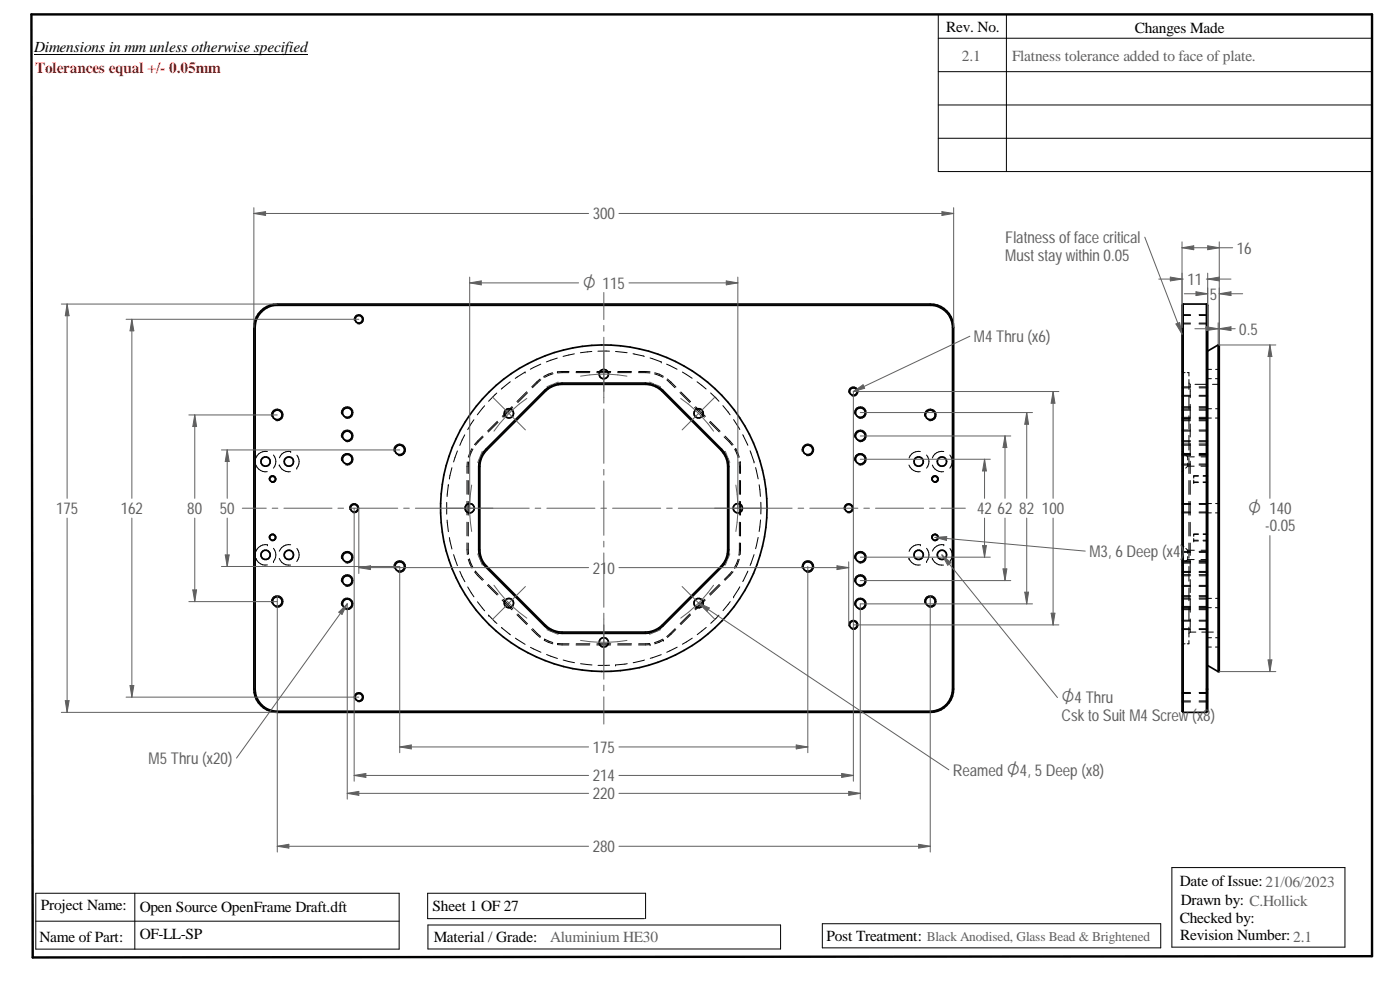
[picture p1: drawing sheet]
<svg xmlns="http://www.w3.org/2000/svg" width="420mm" height="297mm" viewBox="0 0 420 297" stroke-linecap="round" stroke-linejoin="round" font-family="sans-serif">
<path d="M9.4 4.3h402.4v282.6l-402 .4z" fill="none" stroke="#000" stroke-width=".72"/>
<g fill="none" stroke="#000" stroke-width=".3">
<path d="M10.2 16.4h82.2M281.6 11.5h130.2M281.6 4.3v47.2h130.2M302 4.3v47.2M281.6 21.5h130.2M281.6 31.5h130.2M281.6 41.5h130.2M106.3 96.1a1.4 1.4 0 0 1 1.3-1.7 1.4 1.4 0 0 1 1.5 1.5 1.4 1.4 0 0 1-1.8 1.3M354.7 94.4h2.6M354.7 97.2h2.6M354.7 96.9h2.6M354.7 94.7h2.6"/>
<path d="M359.9 94.4h2.5M359.9 97.2h2.5M359.9 96.9h2.5M359.9 94.7h2.5M149.1 117.9l-2.5 2.5M153.2 114.6l-2.8 2.2M157.6 111.6l-3 1.9M157.6 111.6h.1M158.1 117.6l-3 2.9M158.3 117.9l-2.9 2.9M162 113.7l-2.4 2.4M162.3 114l-2.5 2.3"/>
<path d="M162.3 109.3l-3.1 1.5M163.3 112.9h.1M165.8 111.8l-2.5 1.1M166 112.1l-2.5 1.1M167.2 107.4l-3.2 1.2M167.3 111.5h.1M170.7 111.8l-3.3 .1M170.8 111.5h-3.5M172.4 106.2l-3.4 .7M172.9 111.8h4.1M172.9 111.5h4.1M177.6 105.5l-3.4 .3"/>
<path d="M179.1 111.8h4.1M179.1 111.5h4.2M179.4 105.4h3.5M184.7 105.5l3.5 .3M185.4 111.8h4.1M185.4 111.5h4.1M190 106.1l3.4 .8M191.6 111.8l3.5 .1M191.7 111.5h3.4M195.1 107.4l3.3 1.2M196.5 112.2l2.5 1M196.5 111.8l2.6 1.1"/>
<path d="M198.4 108.6h.1M200.1 109.3l3.1 1.5M200.1 114l2.5 2.3M200.3 113.7l2.6 2.4M204.1 117.8l2.9 2.9M204.3 117.6l3 2.9M204.8 111.6l2.9 1.9M209.2 114.6l2.7 2.1M213.3 117.9l2.5 2.5M254.8 117.9a1.4 1.4 0 0 1 1.2-1.8 1.4 1.4 0 0 1 1.5 1.5 1.4 1.4 0 0 1-1.8 1.2M354.7 116.1h2.6M354.7 118.9h2.6"/>
<path d="M354.7 116.4h2.6M354.7 111.5h.1M354.7 118.6h2.6M355 111.7l.7 .1M356.3 111.8h.5v1M356.8 114.9l.1 .1M356.8 113.9v2.9M356.8 118.9v3.8M357.1 115.2l.1 .8M357.2 116.7v2.6M358.6 115.3h3.5M359.9 116.1h2.5"/>
<path d="M359.9 118.9h2.5M359.9 118.6h2.5M359.9 116.4h2.5M362.4 113.6h1.1M362.4 110.8h1.2M364.8 113.6h1.1M364.8 110.8h1.1M365.7 115.2l-1.8 .1M365.9 114.9l-.1 .2M76.8 139.5a3.1 3.1 0 0 0 3.4 2M80.3 135.5a3 3 0 0 0-3.5 1.9M81.5 124.9a1.76 1.76 0 0 1 1.6-2.1 1.76 1.76 0 0 1 1.9 1.9 1.76 1.76 0 0 1-2.2 1.5"/>
<path d="M82.1 136.5a3.1 3.1 0 0 1 0 4M83.8 139.5h.1M83.8 139.5a3.1 3.1 0 0 0 3.4 2M87.2 135.5h.1M87.2 135.5a2.98 2.98 0 0 0-3.3 1.9M89.1 136.6a3.1 3.1 0 0 1 0 3.9M102.5 131.2a1.74 1.74 0 0 1 1.5-2.2 1.74 1.74 0 0 1 1.9 1.9 1.74 1.74 0 0 1-2.2 1.6M102.5 138.3a1.74 1.74 0 0 1 1.5-2.2 1.74 1.74 0 0 1 1.9 1.9 1.74 1.74 0 0 1-2.2 1.5M102.5 124.2a1.74 1.74 0 0 1 1.5-2.1 1.74 1.74 0 0 1 1.9 1.8 1.74 1.74 0 0 1-2.2 1.6M118.3 135.4a1.76 1.76 0 0 1 1.6-2.1 1.76 1.76 0 0 1 1.8 1.9 1.76 1.76 0 0 1-2.2 1.5M137.3 135.3l-1.2 3.3M139.5 130.5l-1.5 3.1"/>
<path d="M140.2 138.6v3.4M140.6 138.6l-.1 3.5M141.6 134.6l-1.1 2.6M141.9 134.7l-1 2.5M142.2 125.9l-1.8 3M144.8 130.9l-2.4 2.5M145 131.1l-2.3 2.5M145.4 121.8l-2.2 2.7M149.3 126.4l-3 2.9M149.5 126.7l-3 2.9M153.7 122l-3 2.9M153.9 122.3l-3 2.9"/>
<path d="M208.5 122.3l2.9 2.9M208.8 122l2.9 2.9M212.9 126.7l2.9 2.9M213.2 126.4l2.9 3M216.9 121.7l2.2 2.8M217.3 131.1l2.4 2.5M217.6 130.9l2.4 2.5M220.2 125.9l1.8 3M220.5 134.8l1 2.5M220.8 134.6l1.1 2.6M220.8 134.6h.1M221.8 138.6l.1 3.4"/>
<path d="M222.2 138.6v3.5M222.2 138.6h.1M222.9 130.4l1.5 3.2M225.1 135.3l1.2 3.3M226.3 138.6h.1M240.7 135.4a1.76 1.76 0 0 1 1.6-2.2 1.76 1.76 0 0 1 1.9 1.9 1.76 1.76 0 0 1-2.2 1.6M256.5 131.2a1.74 1.74 0 0 1 1.6-2.2 1.74 1.74 0 0 1 1.8 1.9 1.74 1.74 0 0 1-2.1 1.6M256.5 124.2a1.74 1.74 0 0 1 1.6-2.1 1.74 1.74 0 0 1 1.8 1.8 1.74 1.74 0 0 1-2.1 1.6M256.5 138.3a1.74 1.74 0 0 1 1.6-2.2 1.74 1.74 0 0 1 1.8 1.9 1.74 1.74 0 0 1-2.1 1.5M272.8 139.5a3.1 3.1 0 0 0 3.4 2M276.2 135.5a2.95 2.95 0 0 0-3.4 1.9M277.5 124.9a1.76 1.76 0 0 1 1.6-2.1 1.76 1.76 0 0 1 1.9 1.9 1.76 1.76 0 0 1-2.2 1.5"/>
<path d="M278.1 136.5a3.1 3.1 0 0 1 0 4M279.8 139.5a3.1 3.1 0 0 0 3.4 2M283.2 135.5a3 3 0 0 0-3.4 1.9M285.1 136.5a3.1 3.1 0 0 1 0 4M354.7 136.4h2.6M354.7 136.1h2.6M354.7 139.5h2.6M354.7 122h2.6M354.7 125.6h2.6M354.7 129h2.6M354.7 132.5h2.6M354.7 122.7h2.6"/>
<path d="M354.7 126.2h2.6M354.7 133.6h2.6M354.7 133.2h2.6M354.7 136.7h2.6M354.7 135.4l.6 .6M354.7 125.9h2.6M354.7 123.1h2.6M354.7 132.2h2.6M354.7 129.3h2.6M354.7 125.2h2.6M354.7 122.3h2.6M354.7 139.2h2.6"/>
<path d="M355.9 136.6l.5 .5M356.4 139.9l-.6 .6M356.4 139.9h2M356.4 137.1h2M356.4 137.1v.9M356.4 139v.9M356.8 137.5v4.6M356.8 130.6v4.4M356.8 124.8v3.9M357.2 138.4v3.7M357.2 133.1v3.6M357.2 121.3v3.9"/>
<path d="M357.2 127.2v3.9M359.9 136.4h2.5M359.9 136.1h2.5M359.9 139.5h2.5M359.9 122h2.5M359.9 125.6h2.5M359.9 129h2.5M359.9 132.5h2.5M359.9 122.7h2.5M359.9 126.2h2.5M359.9 133.2h2.5M359.9 136.7h2.5"/>
<path d="M359.9 125.9h2.5M359.9 132.2h2.5M359.9 125.2h2.5M359.9 139.2h2.5M359.9 133.6h2.5M359.9 123.1h2.5M359.9 129.3h2.5M359.9 122.3h2.5M360.4 139.9h2M360.5 137.1h1.9M362.4 125.4h1.1M362.4 122.6h1.2"/>
<path d="M364.8 125.4h1.1M364.8 122.6h1.1M80.8 144a1.04 1.04 0 0 1 .9-1.3 1.04 1.04 0 0 1 1.1 1.1 1.04 1.04 0 0 1-1.3 .9M89.1 140.5h.1M104.9 152.9a1.4 1.4 0 0 1 1.2-1.8 1.4 1.4 0 0 1 1.6 1.5 1.4 1.4 0 0 1-1.8 1.2M134.1 150.7v3.6M134.2 156l.4 3.5M134.6 145.5h.1M134.6 145.5l-.4 3.5M135.6 140.3l-.7 3.4M140.2 144.1v4.2M140.2 150.4v4.1"/>
<path d="M140.2 156.7v4.1M140.5 144.2v4.1M140.5 150.5v4.1M140.5 156.7v4.1M221.9 144.1v4.2M221.9 150.4v4.1M221.9 156.7v4.1M222.2 144.2v4.1M222.2 150.5v4.1M222.2 156.7v4.1M226.8 140.3l.7 3.4M227.8 145.5l.4 3.4"/>
<path d="M228.3 156l-.5 3.5M228.3 150.7v3.5M253.4 152.9a1.4 1.4 0 0 1 1.2-1.8 1.4 1.4 0 0 1 1.5 1.5 1.4 1.4 0 0 1-1.8 1.2M279.6 144a1.04 1.04 0 0 1 .9-1.3 1.04 1.04 0 0 1 1.1 1.1 1.04 1.04 0 0 1-1.3 .9M354.7 153.9h2.6M354.7 151.1h2.6M354.7 151.3h2.6M354.7 153.6h2.6M355.2 141.1l-.5 .5M356.8 144.2v4.1M356.8 150.5v4.1M356.8 156.7v4.1"/>
<path d="M357.2 144.2v4.1M357.2 150.5v4.1M357.2 156.7v4.1M358.3 144.6h.1M358.3 144.7h.1M358.3 142.8h.1M358.3 142.7h1.4M358.3 142.9h1.4M358.3 144.8h1.4M358.3 144.6h1.3M358.3 142.9v.6M358.3 144.1v.5"/>
<path d="M359.9 153.9h3.6M359.9 151.1h3.7M359.9 153.6h2.5M359.9 151.3h2.5M361 144.6h1.4M361.1 142.7h1.3M361.1 142.9h1.3M361.1 144.8h1.3M364.8 153.9h1.1M364.8 151.1h1.1M76.8 167.6a3 3 0 0 0 3.5 1.9M76.8 167.6h.1"/>
<path d="M80.3 163.4h.1M80.3 163.4a3.1 3.1 0 0 0-3.5 2M80.8 161.5a1.05 1.05 0 0 1 1-1.3 1.05 1.05 0 0 1 1.1 1.2 1.05 1.05 0 0 1-1.4 .9M82.1 168.5h.1M82.1 164.5a3.1 3.1 0 0 1 0 4M83.8 167.6a3.1 3.1 0 0 0 3.4 1.9M87.2 163.4a3.2 3.2 0 0 0-3.4 2M89.1 164.5a3.1 3.1 0 0 1 0 4M102.5 167.6a1.74 1.74 0 0 1 1.5-2.2 1.74 1.74 0 0 1 1.9 1.9 1.74 1.74 0 0 1-2.2 1.6M102.5 174.6a1.76 1.76 0 0 1 1.6-2.1 1.76 1.76 0 0 1 1.9 1.9 1.76 1.76 0 0 1-2.3 1.5M118.3 170.4a1.74 1.74 0 0 1 1.5-2.2 1.74 1.74 0 0 1 1.9 1.9 1.74 1.74 0 0 1-2.2 1.6M134.9 161.3l.7 3.4"/>
<path d="M136.1 166.4l1.2 3.3M138 171.4l1.5 3.1M140.2 162.9v3.5M140.4 176.1l1.8 3M140.5 162.9l.1 3.4M140.5 167.9l1.1 2.5M140.9 167.7h.1M140.9 167.7l1 2.5M142.4 171.6l2.4 2.5M142.7 171.4l2.4 2.5M142.7 171.4h.1M146.3 175.6l2.9 2.9"/>
<path d="M146.5 175.4l3 2.9M151 179.8l2.9 2.9M211.4 179.8l-2.9 2.9M215.8 175.3l-2.9 3M216.1 175.6l-2.9 3M219.7 171.4l-2.3 2.5M220 171.6l-2.4 2.5M220.2 179.1h.1M220.5 170.2h.1M221.5 167.8l-1 2.4M221.8 166.4h.1M221.9 167.8l-1.1 2.6"/>
<path d="M221.9 162.9l-.1 3.5M222 176.1l-1.8 3M222.2 162.9v3.5M224.4 171.4l-1.5 3.1M226.3 166.4l-1.2 3.3M227.5 161.2l-.7 3.4M240.7 170.4a1.75 1.75 0 0 1 1.5-2.2 1.75 1.75 0 0 1 2 1.9 1.75 1.75 0 0 1-2.2 1.6M256.5 174.6a1.76 1.76 0 0 1 1.6-2.1 1.76 1.76 0 0 1 1.9 1.9 1.76 1.76 0 0 1-2.2 1.5M256.5 167.6a1.74 1.74 0 0 1 1.6-2.2 1.74 1.74 0 0 1 1.8 1.9 1.74 1.74 0 0 1-2.1 1.6M272.8 167.6h.1M272.8 167.6a3 3 0 0 0 3.4 1.9M276.2 163.4h.1"/>
<path d="M276.2 163.4a3 3 0 0 0-3.4 2M278.1 168.5h.1M278.1 164.5a3.1 3.1 0 0 1 0 4M279.6 161.5a1.05 1.05 0 0 1 1-1.3 1.05 1.05 0 0 1 1.1 1.2 1.05 1.05 0 0 1-1.4 .9M279.8 167.6h.1M279.8 167.6a3.1 3.1 0 0 0 3.4 1.9M283.2 163.4h.1M283.2 163.4a3.1 3.1 0 0 0-3.3 2M285.1 168.5h.1M285.1 164.6a3.1 3.1 0 0 1 0 3.9M354.7 179.5h2.6M354.7 165.4h2.6"/>
<path d="M354.7 169h2.6M354.7 172.4h2.6M354.7 175.9h2.6M354.7 178.7h2.6M354.7 168.2h2.6M354.7 171.7h2.6M354.7 171.4h2.6M354.7 163.4l.6 .6M354.7 168.5h2.6M354.7 179h2.6M354.7 175.6h2.6M354.7 172.8h2.6"/>
<path d="M354.7 168.7h2.6M354.7 165.7h2.6M354.7 179.7h2.6M355.2 169l-.5 .6M355.9 164.5l.5 .6M356.4 167.9l-.6 .5M356.4 167.9h2M356.4 165.1h2M356.4 165.1v.9M356.4 167v.9M356.8 170v4.4M356.8 162.9v4.6"/>
<path d="M356.8 176.4v3.9M357.2 168.3v3.6M357.2 162.9v3.7M357.2 173.9v3.9M357.2 179.8v3.9M358.3 162.3h.1M358.3 160.3h.1M358.3 162.1h1.3M358.3 160.2h1.4M358.3 162.3h1.4M358.3 160.4h1.4M358.3 160.4v.6"/>
<path d="M358.3 161.6v.6M359.9 179.5h2.5M359.9 165.4h2.5M359.9 169h2.5M359.9 172.4h2.5M359.9 175.9h2.5M359.9 178.7h2.5M359.9 168.2h2.5M359.9 171.7h2.5M359.9 171.4h2.5M359.9 175.6h2.5M359.9 168.7h2.5"/>
<path d="M359.9 168.5h2.5M359.9 179h2.5M359.9 172.8h2.5M359.9 165.7h2.5M359.9 179.7h2.5M360.4 167.9h2M360.5 165.1h1.9M361 162.1h1.4M361.1 162.3h1.3M361.1 160.4h1.3M361.1 160.2h1.3M362.4 179.5h1.2"/>
<path d="M364.8 179.5h1.1M81.5 180.9a1.74 1.74 0 0 1 1.6-2.2 1.74 1.74 0 0 1 1.8 1.9 1.74 1.74 0 0 1-2.1 1.6M102.5 181.7a1.74 1.74 0 0 1 1.5-2.2 1.74 1.74 0 0 1 1.9 1.9 1.74 1.74 0 0 1-2.2 1.5M143.3 180.6l2.1 2.7M146.6 184.6l2.5 2.5M146.6 184.6h.1M150.5 188.3l2.7 2.2M150.7 180l2.9 3M154.7 191.5l2.9 1.8M155.1 184.4l3 3M155.4 184.2l2.9 3M159.2 194.2l3.1 1.5"/>
<path d="M159.5 188.9l2.6 2.4M159.8 188.6l2.5 2.4M163.3 192.1l2.6 1.1M163.4 191.8h.1M163.4 191.8l2.5 1M164 196.4l3.3 1.2M167.3 193.4l3.4 .1M167.3 193.1l3.5 .1M167.3 193.1h.1M169 198l3.4 .8M172.9 193.5h4.1M172.9 193.2h4.1"/>
<path d="M174.2 199.1l3.5 .4M179.1 193.5h4.1M179.1 193.2h4.2M183 199.6h-3.5M184.7 199.5h.1M185.4 193.5h4.1M185.4 193.2h4.1M188.2 199.1l-3.5 .4M193.4 198l-3.4 .8M195 193.1l-3.3 .1M195.1 193.4l-3.5 .1M195.1 193.4h.1"/>
<path d="M198.4 196.4l-3.3 1.1M198.9 191.8l-2.5 1M199.1 192.1h.1M199.1 192.1l-2.6 1.1M202.6 188.6l-2.5 2.4M202.8 188.9l-2.5 2.4M203.2 194.2l-3.1 1.5M207 184.2l-2.9 2.9M207.3 184.5l-3 2.9M207.8 191.5l-3 1.8M211.7 180l-3 3M212 188.3l-2.8 2.1"/>
<path d="M215.8 184.6l-2.5 2.4M219.1 180.5l-2.1 2.7M254.8 187.8a1.4 1.4 0 0 1 1.2-1.7 1.4 1.4 0 0 1 1.5 1.6 1.4 1.4 0 0 1-1.8 1.1M256.5 181.7a1.74 1.74 0 0 1 1.6-2.2 1.74 1.74 0 0 1 1.8 1.9 1.74 1.74 0 0 1-2.1 1.5M277.5 180.9a1.74 1.74 0 0 1 1.6-2.2 1.74 1.74 0 0 1 1.8 1.9 1.74 1.74 0 0 1-2.1 1.6M354.7 186.1h2.6M354.7 188.9h2.6M354.7 182.9h2.6M354.7 182.2h2.6M354.7 181.9h2.6M354.7 182.6h2.6M354.7 186.4h2.6"/>
<path d="M354.7 188.6h2.6M354.9 193.4l-.2 .1M355.7 193.2l-.7 .1M356.8 188.2v2.9M356.8 192.2v1h-.5M356.8 182.3v3.9M356.9 189.9l-.1 .1M357.2 185.7v2.6M357.2 189v.7M357.2 189.7h1.7M357.2 189.7l-.1 .1M359.9 186.1h2.5"/>
<path d="M359.9 188.9h2.5M359.9 182.9h2.5M359.9 182.2h2.5M359.9 181.9h2.5M359.9 182.6h2.5M359.9 188.6h2.5M359.9 186.4h2.5M360.7 189.7h3.4M362.4 194.1h1.1M362.4 182.3h1.1M362.4 191.3h1.2M364.8 194.1h1.1"/>
<path d="M364.8 182.3h1.1M364.8 191.3h1.1M365.6 189.7l.1 .1M365.8 189.9l.1 .1M106.3 209.6a1.4 1.4 0 0 1 1.2-1.8 1.4 1.4 0 0 1 1.6 1.5 1.4 1.4 0 0 1-1.8 1.2M354.7 207.8h2.6M354.7 210.6h2.6M354.7 210.3h2.6M354.7 208.1h2.6M359.9 207.8h2.5M359.9 210.6h2.5M359.9 210.3h2.5"/>
<path d="M359.9 208.1h2.5M411.8 213.6v36.4M9.8 271.3v16M10.7 276.4h109.1M10.7 268h109.1v16.8h-109.1zM40.5 268v16.8M128.4 277.5h105.9v7.2h-105.9zM193.4 275.6h-65.1v-7.6h65.4v7.6M246.8 277.2h101.5v7.2h-101.5zM351.7 260.3h51.9v23.9h-51.9z"/>
</g>
<g fill="none" stroke="#000" stroke-width=".51">
<path d="M78.3 93.3a6.9 6.9 0 0 1 4.9-2.1h196a7.1 7.1 0 0 1 7 7.1v108.5a7.1 7.1 0 0 1-7 6.9h-196a7.1 7.1 0 0 1-7-6.9v-108.5a6.9 6.9 0 0 1 2.1-5zM78.5 93.6a6.4 6.4 0 0 1 4.7-2h196a6.6 6.6 0 0 1 6.7 6.7v108.5a6.6 6.6 0 0 1-6.7 6.6h-196a6.6 6.6 0 0 1-6.6-6.6v-108.5a6.2 6.2 0 0 1 1.9-4.7zM355.1 91.2v122.5M355.1 91.2h7M355.1 91.2l-.4 .4v121.8l.4 .3M362.1 91.2l.3 .4v121.8l-.3 .3M362.1 91.2v122.5M163.5 117.1a7.4 7.4 0 0 1 5.2-2.2h25a7.6 7.6 0 0 1 5.2 2.2l17.7 17.7a7.4 7.4 0 0 1 2.1 5.2v25a7.1 7.1 0 0 1-2.1 5.2l-17.7 17.7a7.4 7.4 0 0 1-5.2 2.1h-25a7.7 7.7 0 0 1-5.2-2.1l-17.7-17.7a7.4 7.4 0 0 1-2.1-5.2v-25a7.1 7.1 0 0 1 2.1-5.2zM163.7 117.3a7.1 7.1 0 0 1 5-2h25a7.1 7.1 0 0 1 5 2l17.7 17.7a7.1 7.1 0 0 1 2 5v25a6.9 6.9 0 0 1-2 4.9l-17.7 17.7a7.1 7.1 0 0 1-5 2.1h-25a7.1 7.1 0 0 1-5-2.1l-17.6-17.7a6.7 6.7 0 0 1-2.1-4.9v-25a6.9 6.9 0 0 1 2.1-5zM365.6 103.5h.3v98h-.3M365.6 103.5v98M365.6 103.5l-3.2 1.8"/>
<path d="M362.4 199.7l3.2 1.8M355.1 213.7h7"/>
<circle cx="107.7" cy="95.8" r="1.14"/>
<circle cx="181.2" cy="112.2" r="1.4"/>
<circle cx="256.1" cy="117.5" r="1.14"/>
<circle cx="79.7" cy="138.5" r="1.4"/>
<circle cx="83.2" cy="124.5" r="1.44"/>
<circle cx="86.7" cy="138.5" r="1.4"/>
<circle cx="104.2" cy="130.8" r="1.44"/>
<circle cx="104.2" cy="137.8" r="1.44"/>
<circle cx="104.2" cy="123.8" r="1.44"/>
<circle cx="120" cy="135" r="1.44"/>
<circle cx="152.7" cy="124" r="1.39"/>
<circle cx="209.7" cy="124" r="1.38"/>
<circle cx="242.5" cy="135" r="1.45"/>
<circle cx="258.2" cy="123.8" r="1.46"/>
<circle cx="258.2" cy="137.8" r="1.46"/>
<circle cx="258.2" cy="130.8" r="1.45"/>
<circle cx="275.7" cy="138.5" r="1.41"/>
<circle cx="279.2" cy="124.5" r="1.45"/>
<circle cx="282.7" cy="138.5" r="1.4"/>
<circle cx="81.8" cy="143.7" r=".85"/>
<circle cx="106.3" cy="152.5" r="1.14"/>
<circle cx="140.9" cy="152.5" r="1.41"/>
<circle cx="181.2" cy="152.5" r="49"/>
<circle cx="221.4" cy="152.5" r="1.4"/>
<circle cx="254.7" cy="152.5" r="1.14"/>
<circle cx="280.6" cy="143.7" r=".85"/>
<circle cx="79.7" cy="166.5" r="1.4"/>
<circle cx="81.8" cy="161.3" r=".86"/>
<circle cx="86.7" cy="166.5" r="1.39"/>
<circle cx="104.2" cy="174.2" r="1.44"/>
<circle cx="104.2" cy="167.2" r="1.44"/>
<circle cx="120" cy="170" r="1.44"/>
<circle cx="242.5" cy="170" r="1.45"/>
<circle cx="258.2" cy="167.2" r="1.46"/>
<circle cx="258.2" cy="174.2" r="1.45"/>
<circle cx="275.7" cy="166.5" r="1.4"/>
<circle cx="280.6" cy="161.3" r=".86"/>
<circle cx="282.7" cy="166.5" r="1.39"/>
<circle cx="83.2" cy="180.5" r="1.44"/>
<circle cx="104.2" cy="181.2" r="1.45"/>
<circle cx="152.7" cy="181" r="1.4"/>
<circle cx="181.2" cy="192.7" r="1.41"/>
<circle cx="209.7" cy="181" r="1.4"/>
<circle cx="256.1" cy="187.5" r="1.14"/>
<circle cx="258.2" cy="181.2" r="1.46"/>
<circle cx="279.2" cy="180.5" r="1.45"/>
<circle cx="107.7" cy="209.2" r="1.14"/>
</g>
<path d="M76.2 64.1l3.5-.6v1.1zM76.2 62.3v36M286.2 62.3v36" fill="none" stroke="#606060" stroke-width=".3"/>
<path d="M76.2 64.1l3.5-.6v1.1z" fill="#606060"/>
<path d="M282.7 63.5l3.5 .6-3.5 .5z" fill="none" stroke="#606060" stroke-width=".3"/>
<path d="M282.7 63.5l3.5 .6-3.5 .5z" fill="#606060"/>
<path d="M76.2 64.1h100.4M185.7 64.1h100.5M18.4 91.2h64.8M20.1 91.2l.6 3.5h-1.1zM18.4 213.7h64.8" fill="none" stroke="#606060" stroke-width=".3"/>
<path d="M20.1 91.2l.6 3.5h-1.1z" fill="#606060"/>
<path d="M19.6 210.2h1.1l-.6 3.5z" fill="none" stroke="#606060" stroke-width=".3"/>
<path d="M19.6 210.2h1.1l-.6 3.5z" fill="#606060"/>
<path d="M20.1 91.2v58.3M351.2 83.1l3.5 .6-3.5 .6zM354.7 82v16.3M362.4 82v16.3M20.1 155.4v58.3" fill="none" stroke="#606060" stroke-width=".3"/>
<path d="M351.2 83.1l3.5 .6-3.5 .6z" fill="#606060"/>
<path d="M362.4 83.7l3.5-.6v1.2z" fill="none" stroke="#606060" stroke-width=".3"/>
<path d="M362.4 83.7l3.5-.6v1.2z" fill="#606060"/>
<path d="M347.8 83.7h7.3M362 83.7h7.4M362.4 86.4v11.9M365.9 88.1l3.5-.6v1.2zM365.9 86.4v17.1" fill="none" stroke="#606060" stroke-width=".3"/>
<path d="M365.9 88.1l3.5-.6v1.2z" fill="#606060"/>
<path d="M358.9 87.5l3.5 .6-3.5 .6z" fill="none" stroke="#606060" stroke-width=".3"/>
<path d="M358.9 87.5l3.5 .6-3.5 .6z" fill="#606060"/>
<path d="M354.7 74.3l3.6-.6v1.2zM354.7 72.6v25.7M365.9 72.6v30.9M355.4 88.1h7M365.9 88.1h7" fill="none" stroke="#606060" stroke-width=".3"/>
<path d="M354.7 74.3l3.6-.6v1.2z" fill="#606060"/>
<path d="M362.4 73.7l3.5 .6-3.5 .6z" fill="none" stroke="#606060" stroke-width=".3"/>
<path d="M362.4 73.7l3.5 .6-3.5 .6z" fill="#606060"/>
<path d="M354.7 74.3h15.2M365.9 103.5h17M381.1 103.5l.6 3.5h-1.1zM365.9 201.5h17" fill="none" stroke="#606060" stroke-width=".3"/>
<path d="M381.1 103.5l.6 3.5h-1.1z" fill="#606060"/>
<path d="M380.6 198h1.1l-.6 3.5z" fill="none" stroke="#606060" stroke-width=".3"/>
<path d="M380.6 198h1.1l-.6 3.5z" fill="#606060"/>
<path d="M365.6 96.9v6.6M365.9 98.6l3.5-.6v1.2zM365.9 96.9v6.6M381.1 103.5v46M381.1 160.7v40.8" fill="none" stroke="#606060" stroke-width=".3"/>
<path d="M365.9 98.6l3.5-.6v1.2z" fill="#606060"/>
<path d="M362.1 98l3.5 .6-3.5 .6z" fill="none" stroke="#606060" stroke-width=".3"/>
<path d="M362.1 98l3.5 .6-3.5 .6z" fill="#606060"/>
<g fill="none" stroke="#606060" stroke-width=".3">
<path d="M141 83.1v70.8l.6 5.6M218 84.3l3.4 .6-3.4 .6zM221.4 83.1v70.8l-.6 5.6M358.6 98.6h12.1M147.8 119.1l9.9 9.9M158.1 119.5a39.9 39.9 0 0 0-9.9 9.9M165.3 115.5l-1.1 .5M166 115.3l-.3 .1M167.5 114.6l-1.2 .5M181.2 105.2v14.1M188.2 112.9a39.5 39.5 0 0 0-14 0M194.9 114.6l1.2 .5"/>
<path d="M196.5 115.3l.3 .1M197.1 115.5l1.1 .5M204.3 119.5a39.9 39.9 0 0 1 9.9 9.9M214.6 119.1l-9.9 9.9M143.9 137.5l-.5 1.3M144.1 136.9l-.1 .3M144.7 135.4l-.4 1.2M217.7 135.4l.5 1.3M218.3 137l.1 .2M218.6 137.6l.4 1.2M133.9 152.5h14M141.6 145.5l-.6 5.6"/>
<path d="M214.4 152.5h14.1M220.8 145.5l.6 5.6M143.4 166.2l.4 1.2M144 167.7l.1 .3M144.3 168.3l.4 1.2M148.2 175.6a39.3 39.3 0 0 0 9.9 9.9M157.7 176l-9.9 9.9M204.7 176l9.9 9.9M214.2 175.6a39.3 39.3 0 0 1-9.9 9.9M218.1 168.4l-.4 1.1M218.4 167.8l-.1 .2M219 166.2l-.4 1.2"/>
<path d="M164.2 188.9l1.1 .5M165.7 189.6l.2 .1M166.3 189.8l1.2 .5M174.2 192.2a42.6 42.6 0 0 0 14 0M181.2 185.8v13.9M196.1 189.8l-1.2 .5M196.7 189.6l-.3 .1M198.2 188.9l-1.1 .5"/>
</g>
<path d="M218 84.3l3.4 .6-3.4 .6z" fill="#606060"/>
<path d="M141 84.9l3.4-.6v1.2z" fill="none" stroke="#606060" stroke-width=".3"/>
<path d="M141 84.9l3.4-.6v1.2z" fill="#606060"/>
<g fill="none" stroke="#606060" stroke-width=".3">
<path d="M141 84.9h32.6M181.2 87.8v8.1M181.2 97.7v1.7M188.8 84.9h32.6M181.2 101.2v16.2M181.2 119.3v1.6M181.2 122.7v16.3M72.7 152.5h7.2M81.7 152.5h1.7M85.2 152.5h14.4M101.4 152.5h1.7M104.9 152.5h14.5"/>
<path d="M121.1 152.5h1.7M124.7 152.5h14.4M140.9 152.5h1.7M144.4 152.5h14.4M160.6 152.5h1.7M164.1 152.5h14.5M180.3 152.5h1.7M181.2 140.8v1.7M181.2 144.3v16.3M183.8 152.5h14.5M200.1 152.5h1.6M203.6 152.5h14.4"/>
<path d="M219.8 152.5h1.7M223.3 152.5h14.4M239.5 152.5h1.7M243 152.5h14.5M259.2 152.5h1.7M262.8 152.5h14.4M279 152.5h1.7M282.5 152.5h7.2M181.2 162.4v1.7M181.2 165.9v16.3M181.2 184v1.7M181.2 187.5v16.3"/>
<path d="M209.7 180.9l75.1 50.1M181.2 205.6v1.7M181.2 209.1v8.2"/>
</g>
<path d="M209.7 180.9l3.2 1.5-.7 1z" fill="#606060"/>
<path d="M258.2 137.8h39M295.5 137.8l.5 3.5h-1.1zM258.2 167.2h39M209.7 180.9l3.2 1.5-.7 1z" fill="none" stroke="#606060" stroke-width=".3"/>
<path d="M295.5 137.8l.5 3.5h-1.1z" fill="#606060"/>
<path d="M294.9 163.7h1.1l-.5 3.5z" fill="none" stroke="#606060" stroke-width=".3"/>
<path d="M294.9 163.7h1.1l-.5 3.5z" fill="#606060"/>
<path d="M258.2 123.8h51.7M295.5 137.8v11.7M295.5 155.4v11.8M307.5 177.7h1.2l-.6 3.5zM258.2 181.2h51.7" fill="none" stroke="#606060" stroke-width=".3"/>
<path d="M307.5 177.7h1.2l-.6 3.5z" fill="#606060"/>
<path d="M308.1 123.8l.6 3.5h-1.2z" fill="none" stroke="#606060" stroke-width=".3"/>
<path d="M308.1 123.8l.6 3.5h-1.2z" fill="#606060"/>
<path d="M256.1 117.5h61.7M308.1 123.8v25.7M308.1 155.4v25.8M256.1 187.5h61.7M315.5 184h1.1l-.6 3.5z" fill="none" stroke="#606060" stroke-width=".3"/>
<path d="M315.5 184h1.1l-.6 3.5z" fill="#606060"/>
<path d="M316 117.5l.6 3.5h-1.1z" fill="none" stroke="#606060" stroke-width=".3"/>
<path d="M316 117.5l.6 3.5h-1.1z" fill="#606060"/>
<path d="M316 117.5v32M107.7 152.5v19.6M316 155.4v32.1M107.7 170.3l3.5-.5v1.1zM254.7 168.6v18.9" fill="none" stroke="#606060" stroke-width=".3"/>
<path d="M107.7 170.3l3.5-.5v1.1z" fill="#606060"/>
<path d="M251.2 169.8l3.5 .5-3.5 .6z" fill="none" stroke="#606060" stroke-width=".3"/>
<path d="M251.2 169.8l3.5 .5-3.5 .6z" fill="#606060"/>
<path d="M256.1 117.5v116.9M106.3 152.5v81.9M107.7 170.3h68.9M185.7 170.3h69M106.3 232.7l3.5-.6v1.2z" fill="none" stroke="#606060" stroke-width=".3"/>
<path d="M106.3 232.7l3.5-.6v1.2z" fill="#606060"/>
<path d="M252.6 232.1l3.5 .6-3.5 .6z" fill="none" stroke="#606060" stroke-width=".3"/>
<path d="M252.6 232.1l3.5 .6-3.5 .6z" fill="#606060"/>
<path d="M104.2 181.2v58.6M258.2 181.2v58.6M106.3 232.7h70.3M185.7 232.7h70.4M254.7 237.4l3.5 .6-3.5 .6z" fill="none" stroke="#606060" stroke-width=".3"/>
<path d="M254.7 237.4l3.5 .6-3.5 .6z" fill="#606060"/>
<path d="M104.2 238l3.5-.6v1.2z" fill="none" stroke="#606060" stroke-width=".3"/>
<path d="M104.2 238l3.5-.6v1.2z" fill="#606060"/>
<path d="M83.2 178.7v77M279.2 178.7v77M104.2 238h72.4M185.7 238h72.5M83.2 253.9l3.5-.6v1.2z" fill="none" stroke="#606060" stroke-width=".3"/>
<path d="M83.2 253.9l3.5-.6v1.2z" fill="#606060"/>
<path d="M275.7 253.3l3.5 .6-3.5 .6z" fill="none" stroke="#606060" stroke-width=".3"/>
<path d="M275.7 253.3l3.5 .6-3.5 .6z" fill="#606060"/>
<path d="M291.1 100.9l-35 16.6M83.2 253.9h93.4M185.7 253.9h93.5" fill="none" stroke="#606060" stroke-width=".3"/>
<path d="M256.1 117.5l2.9-2.1 .5 1.1z" fill="#606060"/>
<path d="M256.1 117.5l2.9-2.1 .5 1.1zM56.7 124.5h26.5M57.9 177h1.1l-.5 3.5zM56.7 180.5h26.5" fill="none" stroke="#606060" stroke-width=".3"/>
<path d="M57.9 177h1.1l-.5 3.5z" fill="#606060"/>
<path d="M58.5 124.5l.5 3.5h-1.1z" fill="none" stroke="#606060" stroke-width=".3"/>
<path d="M58.5 124.5l.5 3.5h-1.1z" fill="#606060"/>
<path d="M37.8 95.8h69.9M39.6 95.8l.6 3.5h-1.2zM58.5 124.5v25M58.5 155.4v25.1M37.8 209.2h69.9" fill="none" stroke="#606060" stroke-width=".3"/>
<path d="M39.6 95.8l.6 3.5h-1.2z" fill="#606060"/>
<path d="M39 205.7h1.2l-.6 3.5z" fill="none" stroke="#606060" stroke-width=".3"/>
<path d="M39 205.7h1.2l-.6 3.5z" fill="#606060"/>
<path d="M39.6 95.8v53.7M258.2 130.8h45.1M301.6 130.8l.6 3.5h-1.2zM39.6 155.4v53.8M258.2 174.2h45.1" fill="none" stroke="#606060" stroke-width=".3"/>
<path d="M301.6 130.8l.6 3.5h-1.2z" fill="#606060"/>
<path d="M301 170.7h1.2l-.6 3.5z" fill="none" stroke="#606060" stroke-width=".3"/>
<path d="M301 170.7h1.2l-.6 3.5z" fill="#606060"/>
<path d="M66.5 135h53.5M68.2 135l.6 3.5h-1.2zM301.6 130.8v18.7M301.6 155.4v18.8M66.5 170h53.5" fill="none" stroke="#606060" stroke-width=".3"/>
<path d="M68.2 135l.6 3.5h-1.2z" fill="#606060"/>
<path d="M67.6 166.5h1.2l-.6 3.5z" fill="none" stroke="#606060" stroke-width=".3"/>
<path d="M67.6 166.5h1.2l-.6 3.5z" fill="#606060"/>
<path d="M68.2 135v14.5M68.2 155.4v14.6M120 170v55.8M242.4 170v55.8M120 224.1l3.4-.6v1.2z" fill="none" stroke="#606060" stroke-width=".3"/>
<path d="M120 224.1l3.4-.6v1.2z" fill="#606060"/>
<path d="M239 223.5l3.4 .6-3.4 .6z" fill="none" stroke="#606060" stroke-width=".3"/>
<path d="M239 223.5l3.4 .6-3.4 .6z" fill="#606060"/>
<path d="M282.7 166.5l34.7 42.8M120 224.1h56.6M185.7 224.1h56.7" fill="none" stroke="#606060" stroke-width=".3"/>
<path d="M282.7 166.5l2.7 2.3-1 .8z" fill="#606060"/>
<path d="M280.6 161.2l45.1 4.2M282.7 166.5l2.7 2.3-1 .8z" fill="none" stroke="#606060" stroke-width=".3"/>
<path d="M280.6 161.2l3.5-.2-.1 1.1z" fill="#606060"/>
<path d="M280.6 161.2l3.5-.2-.1 1.1zM104.2 181.2l-33.2 46.3" fill="none" stroke="#606060" stroke-width=".3"/>
<path d="M101.7 183.7l2.5-2.5-1.6 3.2z" fill="#606060"/>
<path d="M343.6 71.2l11.1 29M101.7 183.7l2.5-2.5-1.6 3.2z" fill="none" stroke="#606060" stroke-width=".3"/>
<path d="M352.9 97.2l1.1-.4 .7 3.4z" fill="#606060"/>
<path d="M352.9 97.2l1.1-.4 .7 3.4z" fill="none" stroke="#606060" stroke-width=".3"/>
<g font-size="5.4" fill="#606060">
<text x="174.9" y="86.6">O 115</text>
<text x="374.6" y="154.2">O 140</text>
<text x="318.6" y="211.1">O4 Thru</text>
</g>
<g font-size="4.9" fill="#606060">
<text x="177.9" y="65.8">300</text>
<text x="301.7" y="72.9">Flatness of face critical</text>
<text x="371.2" y="76.1">16</text>
<text x="301.7" y="78.2">Must stay within 0.05</text>
<text x="356.4" y="85.5">11</text>
<text x="363.1" y="89.9">5</text>
<text x="371.9" y="100.4">0.5</text>
<text x="292.3" y="102.6">M4 Thru (x6)</text>
<text x="16.8" y="154.2">175</text>
<text x="36.3" y="154.2">162</text>
<text x="56.2" y="154.2">80</text>
<text x="65.9" y="154.2">50</text>
<text x="293.2" y="154.2">42</text>
<text x="299.4" y="154.2">62</text>
<text x="305.9" y="154.2">82</text>
<text x="312.7" y="154.2">100</text>
<text x="379.7" y="159.5">-0.05</text>
<text x="326.9" y="167.1">M3, 6 Deep (x4)</text>
<text x="177.9" y="172.1">210</text>
<text x="318.6" y="216.3">Csk to Suit M4 Screw (x8)</text>
<text x="177.9" y="225.8">175</text>
<text x="44.6" y="229.2">M5 Thru (x20)</text>
<text x="286" y="232.7">ReamedO4, 5 Deep (x8)</text>
<text x="177.9" y="234.4">214</text>
<text x="177.9" y="239.8">220</text>
<text x="177.9" y="255.7">280</text>
</g>
<g font-size="4.6">
<text x="284" y="9.6">Rev. No.</text>
<text x="340.6" y="9.9">Changes Made</text>
<text x="10.2" y="15.7">Dimensions in mm unless otherwise specified</text>
<text x="354.1" y="265.7">Date of Issue:21/06/2023</text>
<text x="12.3" y="273.1">Project Name:</text>
<text x="41.9" y="273.7">Open Source OpenFrame Draft.dft</text>
<text x="129.8" y="273.4">Sheet 1 OF 27</text>
<text x="354.4" y="271.4">Drawn by: C.Hollick</text>
<text x="41.9" y="281.9">OF-LL-SP</text>
<text x="354.1" y="276.9">Checked by:</text>
<text x="11.9" y="282.7">Name of Part:</text>
<text x="130.2" y="282.6">Material / Grade:</text>
<text x="248" y="282.2">Post Treatment:</text>
<text x="354.2" y="282.2">Revision Number:2.1</text>
</g>
<text font-size="4.6" fill="#f00" x="10.5" y="21.9">Tolerances equal +/- 0.05mm</text>
<g font-size="4.6" fill="#606060">
<text x="288.7" y="18.4">2.1</text>
<text x="303.7" y="18.4">Flatness tolerance added to face of plate.</text>
<text x="165.1" y="282.6">Aluminium HE30</text>
</g>
<text font-size="4" fill="#606060" x="278.2" y="282.3">Black Anodised, Glass Bead &amp; Brightened</text>
</svg>
